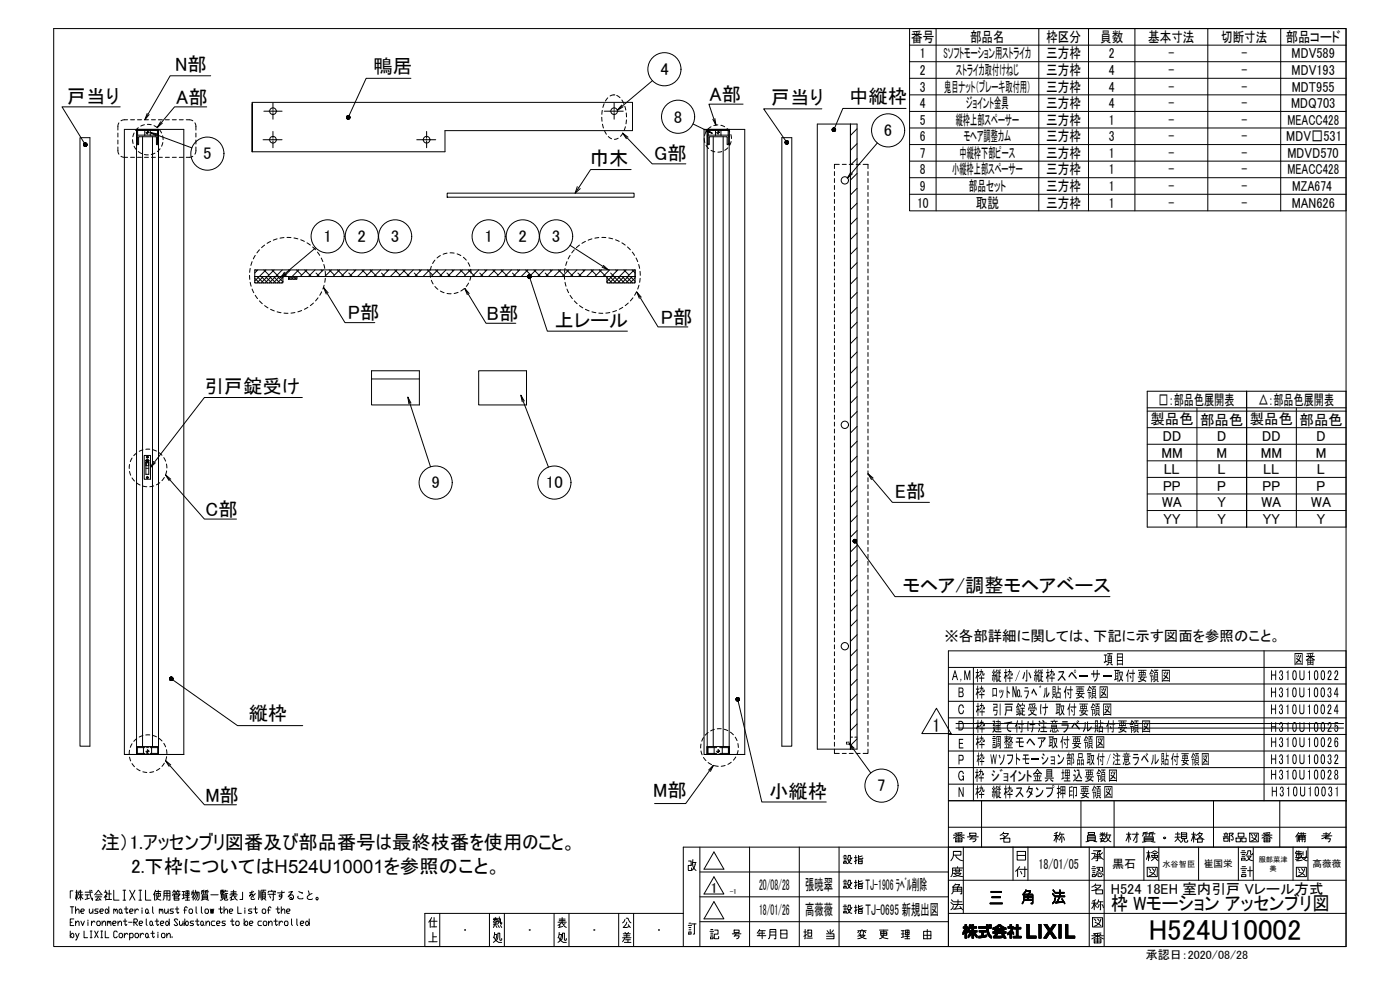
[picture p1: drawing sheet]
<svg xmlns="http://www.w3.org/2000/svg" width="841mm" height="594mm" viewBox="0 0 841 594" stroke-linecap="round" stroke-linejoin="round" font-family="sans-serif">
<!-- layer: TOS_WA -->
<g fill="none" stroke="#000" stroke-width=".6">
<path d="M32 17h777v552h-777zM546 17v110h223M562 17v110M624 17v110M654 17v110M682 17v110M726 17v110M769 17h40v110h-40zM546 27h263M546 37h263M546 47h263M546 57h263"/>
<path d="M546 67h263M546 77h263M546 87h263M546 97h263M546 107h263M546 117h263M689 235h120v82h-120zM749 235v82M689 245h120M689 247h120M689 257h120M719 245v72"/>
<path d="M779 245v72M689 267h120M689 277h120M689 287h120M689 297h120M689 307h120M759 391v90M570 401h239M570 411h239M585 401v80M570 421h239M570 431h239"/>
<path d="M570 441h239M570 451h239M570 461h239M570 471h239M570 497h239M590 481v28M603 500l-2 2M635 500l-1 1M637 500l-1 3M649 481v28M669 481v28M678 500v6"/>
<path d="M683 500v6h-1M689 500h-2l-1 2M693 500h-2l-1 2M707 500v3l-1 2M717 500v6M721 500l-3 2M729 481v28M769 481v28M809 481h-239v-90h239v178h-554v-20h155M809 481h-239v88v-60h239h-399v60M809 481h.1M414 517h1v3h-2l1 3h1v-2"/>
<path d="M416 519a5 5 0 0 0 2 4M416 518h2M416 516l-1 4M418 518l-1 3-2 2M420 509v60M429 512l6 10h-12zM450 509v60M480 509v60M504 509v60M507 515h2M507 518h1h-1zM507 514h1"/>
<path d="M507 517h1M507 516h1M509 516h2l-2 3M510 517v1l2 1M512 515l-1 1v-2h-1l-1 2M513 515h2M514 514v5M515 516l-2 1M516 514v2h2v-1M516 516h2v3h-2zM516 518h2M518 514l-2 1"/>
<path d="M573 503l3-1 3 1M573 502h6M573 514h4v-3h-4v3l-2 3M573 511h4M574 503h4v3h-4zM574 501h1M574 505h4M574 514l1 1 3 2M576 500v3M576 503v3M578 500l-4 1M578 501h-1"/>
<path d="M579 509v40M581 503h7M583 504h3v1l-2 1M583 500h3v2h-3zM584 503l-1 1M603 501h3a5 5 0 0 1-5 3M603 502l1 1M603 503h4v3h-4zM609 509v20M611 511h5v6h-5zM611 514h5M618 509v20"/>
<path d="M633 502h3M634 500v6M636 504l-2-2-1 3M637 501h2M637 503l-1 2M638 501v5M639 503v2M653 502h5v3h-5zM653 503h5M653 504h5M654 500h4v1h-4zM654 505l-2 1"/>
<path d="M654 509v60M656 513h2l-1 2-1 1M657 511h4l-2 1v5h-1M657 505l2 1M657 515h4M658 514h3M658 513h2M660 512a4 4 0 0 0 3 4M661 502l1-1 2 1M661 504h3M661 501h3M661 500l1 1"/>
<path d="M662 512l-1 1M662 503l-1 2 3 1M662 500v3M663 509v60M663 504a2.1 2.1 0 0 1-2 2M664 500l-1 1M665 502a4 4 0 0 0 2 4M665 502h2M665 500l-1 3M667 502l-1 2-2 2M677 501h2M679 504l-1-3-2 4"/>
<path d="M680 501h4M683 501l-2 4M687 501h3M687 509v20M687 503h6v2h-6zM687 504h6M688 505l-2 1M688 501v1M689 512h2M690 511v6M691 501h3M691 515l-1-3-1 4"/>
<path d="M692 512l2-1 2 1M692 505l2 1M692 514h3v1h-3zM692 501v1M693 513h2M694 513v2l-2 2M694 515l1 1M695 516l1 1M696 509v20M706 503h3M706 501h3M707 503l2 2"/>
<path d="M710 500h3v4h-3zM710 503h3M710 501h3M711 504l-1 1-1 1M712 504v2h1v-1M716 501h2M718 504l-1-3-1 4M719 504h3v2h-3zM720 509v20M720 501l3 3M720 501h2l-1 2-3 1M735 503h3"/>
<path d="M735 503h3v2h-3zM735 501h3M736 501v2M736 500v1M737 501v2M740 504h1a1.9 1.9 0 0 0-2-2l2-2h-2v6M743 503h2v3h-2zM744 500h3v3h-3zM744 509v20M745 512h3M746 516h2v1h-2zM746 503h3v3h-3z"/>
<path d="M746 514h2M746 513h2M746 511h2M749 514h3l-2 3h-2M750 515v1l2 1M751 500h5v6h-5zM752 501v1M752 503l3 2M752 513l-1-2h-1l-1 2-1 1M753 509v20M753 501l1 1M755 501a5 5 0 0 1-3 4"/>
<path d="M758 503l3-1 3 1M758 502h6M759 503h4v3h-4zM759 505h4M759 501h1M761 500v3M761 503v3M763 500l-4 1M763 501h-1M777 509v20M778 513h4M778 515h7"/>
<path d="M779 515v-2h3v2h-1M779 512h-1M779 511v1h3M779 502l-1 1M780 516v1M780 500l-1 2v4M780 501h4M780 511v4M781 506v-4h3v4M781 504h3M781 503h3M781 515l-3 1"/>
<path d="M782 500v1M782 515h.1M782 502v4M782 515l3 2M782 517h-3M783 512v2M783 500v1M784 516h-1M784 502h-4v3M785 511v4h-1M786 509v20M794 502h6"/>
<path d="M795 501h3M796 503v1h3v1l-1 1M797 500v2M798 503h-2M799 500l-2 2-3 2M44 535h-2v5M45 536h2M46 535v6M46 539v-3l-1 4M47 540l1-2 2 2M47 538h3M47 536h2"/>
<path d="M48 535l-1 2M48 535v6M51 538h3M51 536h5M52 538v2M54 540h-3M54 535l1 4 1 2v-1M55 535h.1M57 538l2-3 2 3M57 539h4M58 538h2M59 539l-2 2 3-1"/>
<path d="M60 540l1 1M63 536h1l-1 3M64 535v1M64 539v-1v3M64 537h3M66 535v5h-2h3M68 535v6h4M74 535h1M75 535v6M78 535l3 6M81 535l-3 6M83 535h2"/>
<path d="M84 535v6M87 535v6h4M93 536l-1 2M93 535v1v5M93 536h4M94 537h2v1h-2zM94 539l1 1 2 1M95 535a6 6 0 0 1-2 6M99 538h3M99 537h3M100 535v6M104 538v-1h4v1"/>
<path d="M104 535h2M105 538h2v1h-2zM105 540h3v1h-3zM105 535l-1 1M105 539v1M105 535v1M106 536v1M107 535h1M107 535l-1 1M107 535l1 1M109 538h2M109 536h2"/>
<path d="M110 536v4M111 539l-2 1M112 539h2M112 535h2v3h-2zM112 537h2M113 535v6M115 536h2M115 536v2M116 535v6M117 538l-2 1M117 536h3v4l-1 1M118 535l-1 3"/>
<path d="M118 536l-1 4M119 536l-1 5M121 536h2M122 538h3v2h-3zM122 539h3M122 538h3M122 536v1M123 535h-2v2M123 536h2M124 536v1M125 535h-2v2M127 537h4"/>
<path d="M133 536h1h-1M133 538h3v1h-3zM133 539h3M133 538h3M134 535v1M134 536v1M134 539v1l-2 1M135 535h-2v2h2M135 539v2h1l1-1M135 535v1M135 537h2M135 535h2"/>
<path d="M138 539h1v1M138 538h5M139 536h3M139 537h3M140 538l3 3M140 535v3l-1 1M142 538l-1 1M146 536v4h-2M151 535l-1 3 2-1v2M152 536h-2M153 537l-2 2v1h2M156 535l-1 5"/>
<path d="M156 535v4M157 535v5M157 535h3M158 536h1v4h-1zM158 538h1M158 537h1M158 540l-1 1M158 535v1M159 540l1 1M161 536v-1h4v1M161 537h4M162 538l1 1"/>
<path d="M163 535h.1M164 536v5M169 535v3h-1h1v1l-1 1M171 536h-4M173 536h3l-3 3 2-1h1v2h-2l1-1v1M179 538v1l1 1h2M179 536h3l-1 1M185 535l1 3M187 537a3 3 0 0 0-2 3h1h2M420 539h150M420 524h150M429 527l6 10h-12z"/>
<path d="M507 530h2M507 532h1v1h-1zM507 529h1M507 532h1M507 531h1M509 531h2l-2 3M510 532v1l2 1M512 530l-1 1v-2h-1l-1 2M513 530h2M514 529v5M515 531l-2 1M516 529v2h2v-1"/>
<path d="M516 531h2v3h-2zM516 533h2M518 529l-2 1M570 529h239M572 537l1-1v-3h5v4h-1M573 535h5M573 534h5M573 525h4l-1 1-3 1M573 523h5M573 525l2 1 3 1M574 531h2l-1 2v2M574 531l-2 2"/>
<path d="M574 522v2h2v-2M575 521h.1M578 521h-6v4l-1 2M595 536h7M595 535h7M596 539h5M611 522l-1 1M612 522h5M613 521l-2 1v5M613 523l1 2M615 537h5v6h-1h1v-5h-5v3l-1 2 1-2zM615 537h5v5h-1h1v-5h-5v4l-1 1 1-1z"/>
<path d="M615 537h5v6h-1h1v-6h-5v4l-1 2 1-2zM615 539h5M616 521v6h-1M616 535h3l-1 2 1-2h-3h3l-1 2 1-2h-3h3l-1 3 1-2h-3M616 535l-1 2zM616 535l-1 3zM616 535h3l-1 2v4M616 534l-1 3M632 537l2 2M632 537l2 1M633 535l1 1M633 535l1 2"/>
<path d="M633 534l1 2M634 540v1l-2 2 2-2zM634 540v1l-2 2M634 539v2l-2 1 2-1zM634 539v2l-2 2 2-2zM634 539h6M634 538h6M634 536h5M634 537h5M637 535v4l-2 3 2-4zM637 535v4l-2 3 2-3zM637 534v4l-2 4"/>
<path d="M637 535v3l-2 4 2-4zM638 540l2 3M638 540l2 2M656 535h.1M656 522h2M656 525h2v2h-2zM656 524h2M656 523h2M656 521h2M658 532h3a6 6 0 0 1-5 3M658 533l1 1M658 531l-2 2"/>
<path d="M658 535h4v2h-4zM659 521h3v2l-1 1M659 525l-1 1M659 522l2 1M660 524v2l2 1v-1M660 524l1 1M660 521a2.2 2.2 0 0 1-1 3M662 525l1 1M689 521h6v6h-6zM690 522l1 1M691 524l3 2M692 522l1 1"/>
<path d="M694 522a5 5 0 0 1-4 4M745 522h4M746 525h2v2h-2zM746 524h2M746 523h2M746 521h2M749 523h3M751 521v6M779 521h6v6h-6zM780 522l1 1M780 524l4 2M782 522l1 1"/>
<path d="M784 522a5 5 0 0 1-4 4M42 545h2M42 554h1M42 559v4M43 545v4M44 552h-2v4h2M45 547l2-1 1 3M45 555l2-2 1 3M45 545v4M45 553v3M49 547h1h1l-1-1h-1v1v2h1M49 553l1 3 1-3"/>
<path d="M50 559v4h3M53 553h.1M53 554v2M54 546v3l2-2M54 559h1M55 559v4M55 553v3M56 546v3M57 559l2 4M57 554l-1-1-1 2M59 553h1v1v2h-1l-1-1zM59 546h-2v1l2 1-1 1h-1"/>
<path d="M59 559l-2 4M60 547h2v-1h-1l-1 1 1 2h1M61 559h1M61 559v4M61 555l2-2v3M61 553v3M63 559v4h2M64 546l1 1-1 2-1-1zM65 554v-1l1 2M65 553v3M65 545v4M66 554v-1l1 1v2"/>
<path d="M68 555h1l1-1-1-1h-1v1v1v1h1M68 547l1-1v1M68 546v3M69 547l1-1v1v2M70 560v-1h-1l-1 1v3h1h1M71 555l1-2 1 3M71 553v3M72 546l1 1v2l-1-1zM73 548l1 1M74 541h1M74 553h2M75 546h2"/>
<path d="M75 552v3l1 1v-1M76 545v3v1l1-1M77 554h2M78 547h1h1l-1-1h-1v1v1v1h1M80 554h2l1-1-1-1h-2v4M81 554l2 2M81 546v3M83 547l-1-1-1 1M83 541h2M84 555h1l1-1-1-1h-1v1v2h1M85 545v1M85 547v2"/>
<path d="M88 552v3v1M88 546l1 1-1 2-1-1zM89 548l1 1M91 553l1 1-1 2-1-1zM92 555v1M92 545v3v1M92 559v4h1M93 553h2M94 552v3l1 1v-1M95 560v1M96 547v-1l1 1M96 546v3"/>
<path d="M96 555h2v-1v-1h-1l-1 1 1 2h1M97 547v-1l1 1v2M98 541l1-1v-5h3v6h-1M99 546v3l2-2M100 553l2 2-1 1-1-1zM101 546v3M102 552v4M104 546h-1l-1 1 2 1v1h-2M105 546h2M106 545v3l1 1v-1M107 553l-1-1h-1v1l2 2-1 1h-1v-1M108 553v3l2-1"/>
<path d="M110 553v3M110 547h2M111 552v4M111 541h3M112 553l1 1v2l-2-1zM112 545h-1v4M114 546h1l1 1-1 2h-1v-1zM116 553h-1l-1 1 2 1v1h-2M117 553h2M118 545v3v1M118 552v3l1 1v-1M121 545v3l1 1"/>
<path d="M121 553l1 1v2l-1-1zM122 540l-1 1M122 555l1 1M124 546h1v1v2h-1l-1-1zM124 555l1-2 1 3M124 553v3M124 540l1 1M126 546l1 3v-3l1 3v-3M129 553h-2v1v2h2M130 555h2v-1v-1h-1l-1 1 1 2h1M131 546h3M132 545v3l1 1 1-1"/>
<path d="M135 547l1-1 1 3M135 545v4M135 553h-1l-1 1 1 1h1v1h-2M138 547h1h1l-1-1h-1v1v1v1h1M138 553h3M139 552v3l1 1 1-1M141 540l-3 1M142 553h1l1 1-1 2h-1v-1zM143 545v4h2M147 552v4M147 545v1M147 547v2"/>
<path d="M148 553l1 1-1 2-1-1zM150 555h1l1-1-1-1h-1v1v2h1M151 546h-1l-1 1 2 1v1h-2M152 546h3M153 545v3l1 1 1-1M157 553h-2v1v2h2M158 546h1l1 1-1 2h-1v-1zM159 553h1v1v2h-1l-1-1zM161 547h1M161 555l2-2v3M161 553v3M163 545h-1h-1v4"/>
<path d="M165 553h2M166 552v3v1l1-1M166 546h2M167 545v3v1l1-1M168 553v3M169 547l2-1v3M169 545v4M170 554l-1-1-1 2M171 553h1l1 1-1 2h-1v-1zM172 547h2v-1h-1l-1 1 1 2h1M175 552v3l1 1M178 552v3l1 1"/>
<path d="M180 555h2l1-1-1-1h-1l-1 1 1 2h1M184 553l2 2-1 1-1-1zM186 552v4M258 553v1M259 553h4M259 557h3M259 551l-1 2v4M261 551v6M264 549v20M279 559h.1M294 549v20M296 554h3"/>
<path d="M297 552h2M297 556l-1 1M297 552l-1 2M297 554v1M298 551v1h-2h3M298 556l1 1M298 552v1h1M299 555l-3 1M299 552h2v3v-1M299 553l1 1M299 556l1 1M300 551v2l-1 2"/>
<path d="M301 556v1M303 549v20M318 559h.1M333 549v20M335 556l1-1v2M335 554h5M336 552h3M336 553h3M338 554l1 2 1 1M338 551v3l-2 1M338 556l-2 1M339 555h-1"/>
<path d="M342 549v20M357 559h.1M372 549v20M375 552l-1 2M376 552h1l2 2M377 554l-3 3 4-1M377 555l2 2M381 549v20M396 559h.1M413 556h2M414 560h1v1h-1zM414 558h1"/>
<path d="M414 557h1M414 555h1M415 555h3M417 555v6h-1M420 554h150M427 559h2M427 558h1M429 542l6 10h-12zM429 559h2v2h-2v3h3v-1M441 559h3v1h-3zM456 559l-1 2M456 558v1h4"/>
<path d="M458 559v5M463 560h3M469 559h4v5h-4zM483 560h1M484 558l-1 6M485 559h3v3h-3zM497 559l1 1M499 558v3M501 559l-1 1M507 545h2M507 547h1v1h-1zM507 546h1"/>
<path d="M507 544h1M509 546h2l-2 3M510 547v1l2 1M512 545l-1 1v-2h-1l-1 2M513 545h2M514 544v5M515 546l-2 1M515 559h5M516 544v2h2v-1M516 546h2v3h-2zM516 547h2M516 559l-1 1"/>
<path d="M517 559l-1 2M518 558v1M518 544l-2 1M519 559l-1 2M519 559l1 1M528 559h5M529 560h4v2h-4zM531 559v3l-2 2h-1M541 559h2M542 559v4M544 559h2v2h-2zM545 559v5"/>
<path d="M555 559h4v5h-4zM557 558v6M570 549h239M571 542l2 1M572 541l1 1M573 544l-2 2M573 543h5M573 542h5M575 541v2l-1 3M577 544l1 2M577 546h-4M579 560v1"/>
<path d="M579 557v1M579 559v2M579 559v1M579 558v2M580 557v3M580 555h1v2v1v1v1v4h-1v-4l-2 1 2-3h-1v-1h1zM580 555v9M581 555v9M581 557v1M581 558v2M581 559v1M582 557v2"/>
<path d="M582 559v1M582 557v1M582 556h1v1h1v-2h1v2h2v1h-2v1h2v1h-1l1 2v1l-2-3v4h-1v-4l-2 3v-1l1-2h-1v-1h2v-1h-1l-1 1zM582 556v2M583 556v2M583 559v1M583 559v3M583 556h.1M583 557v1M583 559v2M584 557v1M584 559v2"/>
<path d="M584 555v9M585 555v9M585 557v1M585 559v2M586 557v1M586 559v3M586 559v1M587 557v1M587 559v1M588 557h5v-2h1v2h2v1h-2l2 6-3-3v-3h-5zM588 557v1M588 559h4v1h-1v2h2v1h-5v-1h2v-2h-2z"/>
<path d="M588 559v1M589 557v1M589 559v1M590 557v1M590 559v1M590 559v4M591 557v1M591 559v4M591 559v1M592 557v1M592 559v1M593 555v4"/>
<path d="M593 555v5M593 555v6M594 555v7M594 557v1M594 558v4M594 556h2h-2zM594 556h.1M595 556h.1M595 557v1M595 543h7M595 542h7M596 557l4-1h1l3 1v1l-6 1v-1h-2z"/>
<path d="M596 560h8v1h-5v1h3v-1h1l1 3h-1v-1h-6v-1l1-1h-2zM596 557v1M596 560v1M597 557v1M597 560v1M598 557v1M598 560v1M598 557v2M598 558l2-2 3 2zM598 560v3M599 557v2M599 560v3"/>
<path d="M599 556v2M599 558v1M599 560v2M599 556v1M599 560v1M600 556v1M600 558v1M600 560v1M600 556h.1M601 556v1M601 558v1M601 560v1"/>
<path d="M602 556v1M602 558v1M602 560v1M602 556v2M602 557v2M603 557v2M603 560v1M603 557v1M604 557v1M604 560v1M606 557v1M606 560v1"/>
<path d="M607 557v1M607 559v2M607 555h1v2h1l-1 2 1 1v1l-1-1v4h-1v-3l-2 1v-2l3-2h-2v-1h1zM607 555v3M607 559v5M607 558v6M608 555v9M608 557v3M608 557v4M608 557v2M608 559v2M608 560v1"/>
<path d="M609 560v1M609 557v1M610 557v1M611 555h1v2h1v1h-1v4h2v1h-5v-1h2v-4h-2v-1h2zM611 555v8M612 557v1M613 557v1M614 543l1-2v-3h5v5h-1M615 541h5M615 540h5M617 555h1v7h4v2h-5zM617 555v9"/>
<path d="M618 555v9M624 555h1v9h-1zM624 555v9M625 555v9M627 555h2l2 3 2-3h1l-2 4 3 5h-2l-2-4-2 4h-2l3-5zM627 555v1M628 555v1M628 555v2M629 555v2M629 555v3M629 556v2M629 556v3"/>
<path d="M630 556v3M630 560v2M630 557v2M630 557v5M630 557v4M630 558v3M631 558v3M631 558v2M631 557v5M632 557v5M632 557v2M632 560v2"/>
<path d="M632 556v3M632 556v2M633 556v2M633 555v3M633 555v2M634 555v1M634 542l5-1-5 1h5h-5h5h-5h1h4M636 555h2v9h-2zM636 555v9M637 555v9M640 555h2v7h4v2h-6zM640 555v9"/>
<path d="M641 555v9M656 542h3M656 551h6v6h-6zM657 552l1 1M657 541v5M658 554l3 2M658 541h-2M659 545l-2-3-1 4M659 552l1 1M660 542h3M660 541l-1 2M660 543l-1 2"/>
<path d="M661 542v4M661 552a5 5 0 0 1-4 4M662 543l1 2M43 561h1v2l-2-1zM45 561l1 2M48 561l-2 4h-1M54 563h1M61 563h1M72 561h1h1l-1 2h-1zM75 561v2M77 561h-1l-1 1M78 561h1h1l-1 2h-1"/>
<path d="M78 561v4M82 561h1v2h-1h-1zM84 561v2M86 561h-1l-1 1M88 561h1l-1 2h-1zM89 563h1M91 561h2M95 561v2M98 561h1v2h-1h-1zM100 562l2-1v2M100 561v2M103 563h.1"/>
<path d="M258 566h5M260 563h2M260 560v6M297 563l1 2 2 1h1M297 561h2l-2 4-1 1M297 560l-1 3M301 564v1h-1v-4h-1v3l-1 1M336 563l1 2 1 1h2M336 561h1l-1 4-1 1M336 560l-1 3M340 564v1h-1v-4h-1v3l-1 1M374 563h5"/>
<path d="M374 561h5M375 562h3M375 566h4M375 563l-1 3M375 560l1 1M376 564h3M377 561v2M377 564v2M378 560l-1 1M427 563h1v1h-1zM427 561h1M427 562h1"/>
<path d="M440 561h5M441 563l3-1-1 2M442 561l-1 1M455 562h5M459 561h-3v1M462 564l1-2v-4h3v6h-1M463 562h3M469 561h4M484 561l-1 1M485 564h3M485 560h3M497 561h4v3h-4"/>
<path d="M497 562h4M517 562l3 2M517 562h3l-5 2M517 561l-2 1M529 561h4M529 562l2 1 2 1M541 561h2M543 563h-2M544 564h3M544 563h2M544 560h2M555 562h4"/>
<path d="M582 562v1M582 561v2M583 561v1M583 560v2M586 560v2M586 561v1M586 561v2M587 562v1M588 562v1M589 562v1M590 562v1M591 562v1"/>
<path d="M592 562v1M593 562v1M594 560v2M594 561v2M595 561v2M595 562v1M595 562v2M597 562v1M598 562v1M598 561v2M599 562v1M600 562v1"/>
<path d="M601 562v1M602 562v1M602 561h.1M602 561v1M602 561v2M603 561v2M603 561v3M603 562v2M604 562v2M604 563v1M605 560v2M609 562v1"/>
<path d="M610 562v1M612 562v1M613 562v1M618 562v2M619 562v2M620 562v2M621 562v2M622 562v2M627 563v1M628 563v1M628 562v2M629 561v3"/>
<path d="M629 561v2M629 560v3M629 560v2M632 560v3M633 561v2M633 561v3M633 562v2M634 562v2M634 563v1M642 562v2M643 562v2M644 562v2"/>
<path d="M645 562v2M646 562v2M656 564l3-2 4 2M656 562h7M657 564h4v2h-4zM657 561l1 1M657 565h4M659 561v3M659 564v2M661 560l-4 1M661 561l-1 1"/>
<circle cx="700" cy="503" r=".6"/>
<circle cx="190" cy="540" r=".7"/>
</g>
<!-- layer: TOS_M1 -->
<g fill="#000">
<path d="M798 413h1l1 1-1 2 1 2-1 1-2-1 1-1 1 1v-1v-1h-1l1-2h-1v1zM798 403h1l1 1-2 4h2v1h-3l2-5v-1l-1 2zM802 403h1l1 1-2 4h2v1h-2l1-5v-1l-1 2zM798 423h1l1 2-2 3h2v1h-3l2-4v-1l-1 1zM798 434h1l1 1-2 4h2v1h-3l2-4v-2l-1 2zM802 434h2h-2v2h1l1 1v2l-1 1-1-1v-1l1 1v-2v-1l-1 1zM798 453h1l1 1-1 2 1 2-1 1-1-1-1-1h1l1 1v-1v-1v-2l-1 1zM798 443h1l1 1-2 4h2v1h-2l1-4v-1l-1 1zM802 453h1l1 2-2 3h2v1h-2l1-4v-1l-1 1zM798 463h1l1 1-2 4h2h-3l2-4v-1l-1 1zM798 473h2v1v1v2l-1 1-1-1 1 1 1-1v-1h-1l1-3h-1l-1 1zM802 473l2-1v6h-1v-4z"/>
<path d="M654 412l2 2-1-1-2 2zM655 419l2-1v1l-1 1zM656 412h2v1h-1v1h1v4h-2v-4h1v-1h-1zM658 418l1 1-1 1-1-1zM654 414h1v1h-1zM656 414v1h2v-1zM656 416h2zM656 417v1h2v-1zM653 416h3l-1 3v-1v-2v4h-1v-4z"/>
<path d="M663 414v-1v1v1zM661 413v5h4v-5zM661 412h4v7h-4v1zM662 415l1 1 1-3 1 1-2 2 2 1-1 1-1-1-1 1h-1l2-1-2-1zM662 414v1z"/>
<path d="M684 402h5v1h-2v1h1v2h-2h3v1h-1l-1 1 2 1-1 1-1-1-3 1v-1l2-1h-1v-1h-2v-1h2h1h-2v-2h1v-1h-1zM686 407l-1 1h2v-1zM686 403v1h1v-1zM685 404v1v-1zM686 404v1h1v-1zM687 404v1h1v-1z"/>
<path d="M692 402l1 2-1-1-1 2h-1zM693 409l1-1v1l-1 1zM693 402h3v1h-1v1h1v4h-3v-4h1v-1h-1zM695 408l1 1v1l-1-1zM691 404h2v1h-2zM694 404v1h1v-1zM694 406h1zM694 407v1h1v-1zM691 406h2v3l-1-1 1-2h-1v4h-1v-4z"/>
<path d="M700 404v-1l1 1-1 1zM698 403v6h4v-6zM698 402h5v8l-5-1v1zM699 405l1 1 1-3 1 1-1 2 1 1v1l-2-1-1 1 1-1-1-1zM699 404h1l-1 1z"/>
<path d="M803 413h1v4v2h-1v-2h-2zM803 414l-1 3h1z"/>
<path d="M656 422l2 2v1l-1-2-1 3-1-1zM658 429h1l-1 1zM658 423h3h-1l-1 1h1v5h-2v-5h1v-1h-1zM660 429h1v1l-2-1zM656 425h1h-1zM659 425h1zM659 426v1h1v-1zM659 427v1h1v-1zM656 426h2v3l-1-1v-1v3h-1v-3z"/>
<path d="M665 424v1zM663 423v6h4v-6zM663 423h5v7l-5-1v1zM664 426h1l1-2h1l-1 3 1 1h-1l-1-1-1 2-1-1 2-1-1-1zM664 424v1z"/>
<path d="M680 432l1 2v1l-1-2-1 3v-1zM681 440l1-1-1 1zM681 433h3h-1v1h1v5h-2v-5v-1h-1zM683 439l1 1-1-1zM679 435h2h-2zM682 435v1h1v-1zM682 436v1h1v-1zM682 437v1h1v-1zM679 436h2v3l-1-1 1-1h-1v3v-3z"/>
<path d="M688 434h1v1zM687 433v6h3v-6zM686 433h5v7h-4h-1zM687 436l2 1v-3h1l-1 3 1 1v1l-1-2-2 2v-1l1-1-1-1zM687 434l1 1v1z"/>
<path d="M803 423h1v4v2h-1v-2h-2zM803 424l-1 3h1z"/>
<path d="M652 442l2 2-2-1-1 2zM653 449l2-1v1l-1 1zM654 442h2v1h-1v1h1v4h-2v-4h1v-1h-1zM656 448l1 1-1 1-1-1zM652 444h1v1h-1zM654 444v1h2v-1zM654 446h2zM654 447v1h2v-1zM651 446h3l-1 3v-1v-2h-1v4v-4h-1z"/>
<path d="M660 444l1-1v1v1zM659 443v5h4v-5zM659 442h4v7h-4v1zM660 445l1 1 1-3 1 1-2 2 2 1-1 1-1-1-1 1h-1l2-1-2-1zM660 444v1z"/>
<path d="M705 452v1v7h-1v-5v1zM707 452v2h1v1h-1v4l-1 1v-1h1v-4h-2v-1h2zM706 456v1v1l-1-2z"/>
<path d="M710 452h4v1h-1v1h1v2h-2v1h2l-1 1 1 1v1l-2-1-2 1v-1h2l-2-1 1-1h-1h1l1-1h-2v-2h1v-1h-1zM712 457l-1 1h1l1-1zM712 453v1v-1zM711 454v1v-1zM712 454v1v-1zM713 454v1v-1z"/>
<path d="M717 452l1 2-1-1-1 2zM718 459l1-1v1l-1 1zM718 452h2l-1 2h1v4h-2v-4h1v-1h-1zM719 458l1 1v1l-1-1zM716 455h1h-1zM718 454v1h2v-1zM718 456h2zM718 457v1h2v-1zM716 456h2v3l-1-1v-2v4z"/>
<path d="M724 454v-1v1v1zM722 453v6h4v-6zM722 452h4v8l-4-1v1zM723 455l1 1 1-3v1l-1 3 1 1-1-1-1 1 1-1-1-1zM723 454v1z"/>
<path d="M802 443h1l1 1h-1h-1v2l1-1 1 1v2l-1 1-1-1v-1zM802 446v1l1 1v-2z"/>
<path d="M657 472l2 2h-1l-1-1-1 2zM658 479l1-1 1 1-2 1zM659 472h2v1h-1v1h1v4h-2v-4h1v-1h-1zM660 478l2 1-1 1-1-1zM657 474h1v1h-1zM659 474v1h2v-1zM659 475v1h2v-1zM659 477v1h2v-1zM656 476h2v2v-2h-1v4v-4h-1z"/>
<path d="M665 473h1v1v1zM664 473v5h4v-5zM663 472h5v7h-5zM665 475l1 1 1-3v1l-1 2 1 1v1l-1-1-2 1 1-1-1-1zM664 474h1v1z"/>
<path d="M668 464l1-1v1v1zM667 463v5h4v-5zM666 462h5v7h-4l-1 1zM667 465l2 1 1-3v1l-1 2 1 1v1l-1-1-2 1 1-1-1-1zM667 464h1v1z"/>
<path d="M802 463l1-1 1 2-1 1 1 2-1 1h-1v-1v-2v-1zM802 464a1 1 0 0 0 2 0 1 1 0 0 0-2 0zM802 466a1 1 0 0 0 2 0 1 1 0 0 0-2 0z"/>
</g>
<!-- layer: TOS_S1 -->
<g fill="none" stroke="#000" stroke-width=".6">
<path d="M75 78h35v375h-35zM82 78v375M83 78h4v3h-4zM90 78h5v3h-5zM95 78v375M151 62v29v-30h229v17h-113v13h-116M162 67h4M367 67h4M423 78h24v375h-24zM425 78v375h13v-5h-13M425 78h5v3h-5zM433 78h4v3h-4z"/>
<path d="M438 78v375M491 75h24v375h-24zM48 83h6v365h-6zM86 82v366M92 82v366M94 87h1M94 87v-5h-10l-1 5h-1M162 84h4M254 84h5M425 87h1v-5h11v5h1M428 82v366M434 82v366"/>
<path d="M470 83h6v365h-6zM269 116h112v2h-112zM153 166h17v4h-17zM153 166h229M153 166v-4h229v4M173 166h5v2h-5zM365 166h17v4h-17zM223 223h29v20h-29zM223 228h29M288 223h28v20h-28zM87 274h3v14h-3zM87 276v1"/>
<path d="M88 277h.1M88 278h1M88 280h1M88 278v7h1v-7M88 278v2M88 276h1M88 276h.1M88 277h1M89 277h.1M89 277h-1M89 276h.1M89 278v2"/>
<path d="M89 277h1M89 276v1M88 281h1M82 448h13M82 449h4v4h-4zM91 449h4v4h-4zM423 453h24M425 449h4v4h-4zM434 449h4v4h-4zM511 450v-375v375"/>
<circle cx="164" cy="67" r="2"/>
<circle cx="369" cy="67" r="2"/>
<circle cx="164" cy="84" r="2"/>
<circle cx="256" cy="84" r="2"/>
<circle cx="89" cy="277" r=".5"/>
<circle cx="89" cy="275" r=".6"/>
<circle cx="89" cy="275" r=".4"/>
<circle cx="89" cy="287" r=".6"/>
<circle cx="89" cy="287" r=".4"/>
</g>
<!-- layer: TOS_K3 -->
<g fill="none" stroke="#000" stroke-width=".6">
<path d="M159 67h3M164 62v4M164 66v1M164 68v4M164 79v4M166 67h3M256 79v4M363 67h4M369 62v4M369 66v1M369 68v4M371 67h3"/>
<path d="M158 84h4M164 84h.1M164 85v4M166 84h3M250 84h4M256 84h.1M256 85v4M259 84h3"/>
</g>
<!-- layer: TOS_K2 -->
<g fill="none" stroke="#000" stroke-width=".6">
<path d="M365 59l-1 2M369 57l-3 1M369 57h.1M370 57l2 2M71 80v2M71 74v4M77 72l-4 1M78 72h3M81 80l-1 2M82 78h1M83 72h2M83 77l-2 1"/>
<path d="M87 75l-2 1M87 72h2M87 78h3M88 80h.1M88 80h1M88 79l1 1M89 75h2M89 79h.1M89 80h.1M91 72h2M93 75l2 2M95 78h.1"/>
<path d="M95 72h3M96 78l1 2M99 72h3M104 72h2M108 72h2M112 72l4 1M117 74l1 4M118 80v2M361 70l1 3M362 66v3M362 75l1 2M363 62l-1 3"/>
<path d="M363 79l1 2M374 60l1 2M374 80l-1 2M375 64l1 2M376 76l-1 2M376 68v2M376 72v2M424 79l-1 2M425 78h.1M427 76l-2 2M430 78h3M431 80h.1"/>
<path d="M431 75h-2M431 79l1 1M431 79h1M431 79h.1M432 80h.1M433 75l2 1M437 77l1 2M437 78h1M71 88v5M71 84v3M73 94l4 1M78 95h3"/>
<path d="M80 84v2M81 88l1 2M82 82h1v4h-1M82 81h1M83 95h2M83 91l2 1M87 93h2M87 95h2M87 81h3M91 95h2M93 92l-2 1M95 81h.1"/>
<path d="M95 95h3M95 82v4M96 89l-1 2M98 82v2M98 86l-1 2M99 95h3M104 95h2M108 95h2M116 94l-4 1M118 88l-1 5M118 84v3M365 82l2 1"/>
<path d="M371 83l-2 1M423 83v3M424 87l2 2M425 82v4M425 81h.1M427 90l2 1M430 81h3M434 91h-3M437 89l-2 1M437 81h1M438 82h-1v4h1M439 81v2"/>
<path d="M439 85l-1 2M504 99h-3v2M506 99h2M510 99h3M514 99h3M519 99h2v2M501 103v2M501 107v3M501 111v3M501 116v2M501 120v2M521 103v2"/>
<path d="M521 107v3M521 111v3M521 116v2M521 120v2M501 124v2M501 128v3M501 132v3M501 137v2M521 124v2M521 128v3M521 132v3M521 137v2"/>
<path d="M151 157v2M153 153l-1 3M156 150l-2 2M159 147l-2 2M163 145l-3 1M166 143l-2 1M171 143h-3M172 143h3M177 143h2M181 144l2 1M184 146l2 1M188 148l2 2"/>
<path d="M191 151l1 2M193 155l1 2M195 159v2M259 160v2M261 156l-1 2M265 154l-2 1M269 152l-3 1M270 152h3M275 153l2 1M278 155l2 1M281 158l1 2M341 157l-1 2"/>
<path d="M342 153l-1 3M345 150l-2 2M348 147l-2 2M352 145l-2 1M356 143l-3 1M360 143h-3M362 143h2M366 143h2M370 144l2 1M374 146l2 1M377 148l2 2M380 151l1 2"/>
<path d="M382 155l1 2M384 159v2M501 141v2M501 145v2M501 149v2M501 153v3M501 157v3M521 141v2M521 145v2M521 149v2M521 153v3M521 157v3"/>
<path d="M150 165v3M150 161v3M150 170l1 2M151 174l1 2M153 177l2 2M191 179l-1 2M193 175l-1 2M195 171l-1 3M195 163v2M195 167v3M258 164l1 3M259 168l1 3"/>
<path d="M261 172l2 2M265 175l2 1M269 176h2M275 176h-2M279 173l-2 2M281 170l-1 2M283 162v2M283 166l-1 2M339 165v3M339 161v3M339 170l1 2M341 174l1 2"/>
<path d="M342 177l2 2M380 179l-1 2M382 175l-1 2M384 171l-1 3M384 163l1 2M385 167l-1 3M501 162v2M501 166v2M501 170v2M501 174v3M501 178v3M521 162v2"/>
<path d="M521 166v2M521 170v2M521 174v3M521 178v3M156 181l2 1M159 184l2 1M163 186l2 1M166 187l3 1M171 188h2M177 188h-2M181 187h-2M185 185l-2 1"/>
<path d="M188 182l-2 2M345 181l2 1M348 184l2 1M352 186l2 1M356 187l2 1M360 188h2M366 188h-2M370 187h-2M374 185l-2 1M377 182l-1 2M501 182v3M501 187v2"/>
<path d="M501 191v2M501 195v2M501 199v3M521 182v3M521 187v2M521 191v2M521 195v2M521 199v3M501 203v3M501 208v2M501 212v2M501 216v2"/>
<path d="M521 203v3M521 208v2M521 212v2M521 216v2M501 220v3M501 224v3M501 228v3M501 233v2M501 237v2M521 220v3M521 224v3M521 228v3"/>
<path d="M521 233v2M521 237v2M501 241v2M501 245v3M501 249v3M501 254v2M501 258v2M521 241v2M521 245v3M521 249v3M521 254v2M521 258v2"/>
<path d="M78 279v2M79 275l-1 2M82 272l-2 2M86 270l-2 1M90 270h-2M92 270l2 1M96 272l1 1M98 275l1 2M100 279v2M501 262v2M501 266v2M501 270v3"/>
<path d="M501 274v3M501 279v2M521 262v2M521 266v2M521 270v3M521 274v3M521 279v2M78 283v2M79 287l2 2M82 290l2 1M86 292h2M92 292h-2"/>
<path d="M96 290l-2 1M99 287l-2 2M100 283l-1 2M501 283v2M501 287v2M501 291v3M501 295v3M501 300v2M521 283v2M521 287v2M521 291v3M521 295v3"/>
<path d="M521 300v2M501 304v2M501 308v2M501 312v2M501 316v3M521 304v2M521 308v2M521 312v2M521 316v3M501 320v3M501 325v2M501 329v2"/>
<path d="M501 333v2M501 337v3M521 320v3M521 325v2M521 329v2M521 333v2M521 337v3M501 341v3M501 346v2M501 350v2M501 354v2M501 358v2"/>
<path d="M521 341v3M521 346v2M521 350v2M521 354v2M521 358v2M501 362v3M501 366v3M501 371v2M501 375v2M501 379v2M521 362v3M521 366v3"/>
<path d="M521 371v2M521 375v2M521 379v2M501 383v3M501 387v3M501 392v2M501 396v2M501 400v2M521 383v3M521 387v3M521 392v2M521 396v2"/>
<path d="M521 400v2M501 404v2M501 408v3M501 412v3M501 417v2M521 404v2M521 408v3M521 412v3M521 417v2M425 440l-1 2M429 438l-2 1M433 438h-2"/>
<path d="M435 438l2 1M439 440l2 1M501 421v2M501 425v2M501 429v3M501 433v3M501 437v3M521 421v2M521 425v2M521 429v3M521 433v3M521 437v3"/>
<path d="M78 451v2M78 455v2M79 447l-1 2M79 459l2 2M82 453h.1M82 449h.1M82 444l-2 1M86 442l-2 1M86 453h1M86 449h1M88 451l1 1M88 453h1"/>
<path d="M88 449h1M88 451h1M89 452h.1M89 450h.1M89 451h.1M90 441h-2M90 453h1M90 449h1M92 442l2 1M95 453h.1M95 449h.1M96 444l1 1"/>
<path d="M98 447l1 2M99 458l-2 2M100 450v3M100 454l-1 3M421 447v2M421 451l1 2M423 443l-1 2M423 455l1 2M425 453h.1M425 449h.1M425 458l2 1M429 453h2"/>
<path d="M429 449h2M429 460h2M431 451l1 1M431 451h1M431 452h.1M431 450h.1M432 451h.1M432 453h2M432 449h2M436 460h-3M438 453h.1M438 449h.1"/>
<path d="M439 458l-2 1M442 443l1 2M442 455l-1 2M443 447l1 2M443 451v2M501 450v3h3M501 442v2M501 446v2M506 453h2M508 447h1M509 446h-1M509 446h1"/>
<path d="M509 447h1M510 453h3M510 446h1M510 447h1M511 443h1M514 443h1M514 453h3M521 450v3h-2M521 442v2M521 446v2M82 462l2 1M86 464h2"/>
<path d="M92 464h-2M96 462l-2 1"/>
<circle cx="89" cy="80" r=".2"/>
<circle cx="431" cy="80" r=".2"/>
<circle cx="89" cy="451" r=".2"/>
<circle cx="431" cy="451" r=".2"/>
</g>
<!-- layer: TOS_K5 -->
<g fill="none" stroke="#000" stroke-width=".6">
<path d="M515 77l-4 4M515 86l-4 4M515 95l-4 4M515 104l-4 4M515 113l-4 4M515 122l-4 4M515 131l-4 4M515 140l-4 4M515 149l-4 4M515 158l-4 4M153 170h.1M153 167l3 3"/>
<path d="M153 166h.1M154 162v1M154 166l4 4M155 162l-2 2M157 166l4 4M158 166l-4 4M158 162l4 3M159 166l4 4M160 162l-7 7M162 166l4 4M163 166l-4 4M163 162l4 4"/>
<path d="M164 166l4 4M165 162l-8 8M167 166l3 3-1 1M168 166l-4 4M169 166l1 1M170 162l-8 8M170 167l-3 3M170 164l2 2M173 162l1 1M173 167l2 1M175 162l-4 4M175 166l1 2"/>
<path d="M175 166l-2 2M176 166l2 2M177 166l-2 2M178 162l3 3M178 166h.1M178 166l-1 2M179 162l-4 4M183 162l4 4M184 162l-4 4M189 162l-4 4M190 164l2 2M193 162l1 1"/>
<path d="M194 162l-4 4M198 162l3 3M199 162l-4 4M203 162l4 4M204 162l-4 4M209 162l-4 4M210 164l2 2M213 162v1M214 162l-4 4M217 162l4 3M219 162l-4 4M222 162l4 4"/>
<path d="M224 162l-4 4M229 162l-4 4M229 164l2 2M232 162l1 1M234 162l-4 4M237 162l3 3M238 162l-4 4M242 162l4 4M243 162l-4 4M248 162l-4 4M249 164l2 2M252 162l1 1"/>
<path d="M253 162l-4 4M257 162l3 3M258 162l-4 4M262 162l4 4M263 162l-4 4M268 162l-4 4M269 164l2 2M272 162v1M273 162l-4 4M276 162l4 3M278 162l-4 4M281 162l4 4"/>
<path d="M283 162l-4 4M288 162l-4 4M288 164l2 2M291 162l1 1M292 162l-3 4M296 162l3 3M297 162l-4 4M301 162l4 4M302 162l-4 4M307 162l-4 4M308 164l2 2M311 162l1 1"/>
<path d="M312 162l-4 4M316 162l3 3M317 162l-4 4M321 162l4 4M322 162l-4 4M327 162l-4 4M327 164l3 2M331 162v1M332 162l-4 4M335 162l4 3M337 162l-4 4M340 162l4 4"/>
<path d="M342 162l-4 4M347 162l-4 4M347 164l2 2M350 162l1 1M351 162l-3 4M355 162l3 3M356 162l-4 4M360 162l4 4M361 162l-4 4M365 169v1M365 167l3 3M365 166v1"/>
<path d="M366 162l-4 4M366 166l4 4M367 164l6 6M368 166l-3 3M370 162l1 1M370 166l-4 4M371 162l-4 4M371 166l4 4M372 166l-3 4M374 166l4 4M375 162l3 3M375 166l-4 4"/>
<path d="M376 162l-4 4M376 166l4 4M377 166l-3 4M379 166l3 3M380 162l2 2M380 166l-4 4M381 162l-4 4M381 166l1 1M382 167l-4 3M382 169l-1 1M515 167l-4 4M515 176l-4 4"/>
<path d="M515 185l-4 4M515 194l-4 4M515 202l-4 4M515 211l-4 4M515 220l-4 4M515 229l-4 4M515 238l-4 4M515 247l-4 4M515 256l-4 4M515 265l-4 4M515 274l-4 4M515 283l-4 4"/>
<path d="M515 292l-4 4M515 301l-4 4M515 310l-4 4M515 319l-4 4M515 328l-4 4M515 337l-4 4M515 346l-4 3M515 354l-4 4M515 363l-4 4M515 372l-4 4M515 381l-4 4M515 390l-4 4"/>
<path d="M515 399l-4 4M515 408l-4 4M515 417l-4 4M515 426l-4 4M515 435l-4 4M515 444l-4 4"/>
</g>
<!-- layer: TOS_S1 -->
<g fill="#000" stroke="#000" stroke-width=".6">
<path d="M514 325v1z"/>
<path d="M208 71h1zM208 71h1zM208 71h1z"/>
<path d="M208 70l1 1zM208 70l1 1zM208 70l1 1z"/>
<path d="M208 71h1zM208 71h1zM208 71h1z"/>
<path d="M209 70v1zM208 70l1 1zM208 70l1 1z"/>
<path d="M209 71v1zM209 71v1z"/>
<path d="M209 70v1zM209 70v1zM209 70v1z"/>
<path d="M209 71v1zM209 71v1zM209 71h1z"/>
<path d="M209 70v1zM209 70v1zM209 70v1z"/>
<path d="M209 71h1zM209 71h1zM209 71h1z"/>
<path d="M210 70l-1 1zM209 70v1zM209 70v1z"/>
<path d="M209 71h1zM209 71h1zM209 71h1z"/>
<path d="M209 71l1-1zM210 70l-1 1zM210 70l-1 1z"/>
<path d="M209 71h1zM209 71h1zM209 71h1z"/>
<path d="M209 71l1-1zM209 71l1-1zM209 71l1-1z"/>
<path d="M500 78h1zM500 78h1zM500 78h1z"/>
<path d="M500 78h1zM500 78h1zM500 78h1z"/>
<path d="M500 78h1zM500 78h1zM500 79l1-1z"/>
<path d="M500 77l1 1zM500 77l1 1zM500 77l1 1z"/>
<path d="M501 78l-1 1zM501 78l-1 1z"/>
<path d="M501 78v1zM501 78v1zM501 78v1z"/>
<path d="M500 77l1 1zM500 77l1 1zM500 77l1 1z"/>
<path d="M501 78v1zM501 78v1zM501 78v1z"/>
<path d="M501 77v1zM501 77v1zM501 77v1z"/>
<path d="M501 78v1zM501 78v1zM501 78l1 1z"/>
<path d="M501 77v1zM501 77v1zM501 77v1z"/>
<path d="M501 78h1zM501 78h1zM501 78h1z"/>
<path d="M501 78l1-1zM502 77l-1 1zM501 77v1z"/>
<path d="M501 78h1zM501 78h1zM501 78h1z"/>
<path d="M501 78h1zM501 78l1-1zM501 78l1-1z"/>
<path d="M50 87h1zM50 87h1zM50 87h1z"/>
<path d="M50 87h1zM50 87h1zM50 87h1z"/>
<path d="M50 87h1zM50 88l1-1zM51 87v1z"/>
<path d="M50 86l1 1zM50 86l1 1zM50 86l1 1z"/>
<path d="M51 87v1zM51 87v1zM51 87v1z"/>
<path d="M51 86v1zM51 86v1zM50 86l1 1z"/>
<path d="M51 87v1zM51 87v1zM51 87v1z"/>
<path d="M51 86v1zM51 86v1zM51 86v1z"/>
<path d="M51 87v1zM51 87l1 1z"/>
<path d="M52 86l-1 1zM51 86v1zM51 86v1z"/>
<path d="M51 87l1 1zM51 87l1 1zM51 87l1 1z"/>
<path d="M52 86l-1 1zM52 86l-1 1zM52 86l-1 1z"/>
<path d="M51 87h1zM51 87h1zM51 87h1z"/>
<path d="M51 87h1zM51 87h1zM51 87l1-1z"/>
<path d="M51 87h1zM51 87h1zM51 87h1z"/>
<path d="M472 86h1zM472 86h1zM472 86h1z"/>
<path d="M472 85l1 1zM472 85l1 1zM472 86h1z"/>
<path d="M472 86h1zM472 86h1zM473 86h-1z"/>
<path d="M472 85l1 1zM472 85l1 1zM472 85l1 1z"/>
<path d="M473 86h-1zM473 86l-1 1zM473 86v1z"/>
<path d="M472 85l1 1zM472 85l1 1zM472 85l1 1z"/>
<path d="M473 86v1zM473 86v1zM473 86v1z"/>
<path d="M472 85l1 1zM472 85l1 1zM472 85l1 1z"/>
<path d="M473 85v1zM473 85v1zM473 85v1z"/>
<path d="M473 85v1zM473 85v1zM473 85v1z"/>
<path d="M473 86h1zM473 86h1zM473 86h1z"/>
<path d="M473 86l1-1zM473 86v-1zM473 86v-1z"/>
<path d="M473 86h1zM473 86h1zM473 86l1-1z"/>
<path d="M317 166h1zM317 166h1zM317 166h1z"/>
<path d="M317 166h1zM317 166h1zM317 166h1z"/>
<path d="M317 167l1-1zM317 167l1-1zM317 167l1-1z"/>
<path d="M317 165l1 1zM317 165l1 1zM317 166h1z"/>
<path d="M318 166v1zM318 166v1zM318 166v1z"/>
<path d="M318 165v1zM317 165l1 1zM317 165l1 1z"/>
<path d="M318 166v1zM318 166v1zM318 166v1z"/>
<path d="M318 165v1zM318 165v1z"/>
<path d="M318 166v1zM318 166v1zM318 166v1z"/>
<path d="M318 165v1zM318 165v1zM318 165v1z"/>
<path d="M318 166l1 1zM318 166l1 1zM318 166l1 1z"/>
<path d="M319 165l-1 1zM319 165l-1 1zM318 165v1z"/>
<path d="M318 166l1 1zM318 166h1zM318 166h1z"/>
<path d="M318 166h1zM318 166h1zM318 166h1z"/>
<path d="M318 166h1zM318 166h1zM318 166h1z"/>
<path d="M513 325h1zM513 325h1zM513 325h1z"/>
<path d="M513 325h1zM513 325h1zM513 326l1-1z"/>
<path d="M513 325h1zM513 325h1zM513 325h1z"/>
<path d="M513 326l1-1zM514 325l-1 1zM514 325l-1 1z"/>
<path d="M513 324l1 1zM513 324l1 1zM513 324l1 1z"/>
<path d="M514 325l-1 1zM514 325l-1 1zM514 325l-1 1z"/>
<path d="M513 324l1 1zM513 324l1 1z"/>
<path d="M514 325v1zM514 325v1zM514 325v1z"/>
<path d="M513 324l1 1zM513 324l1 1zM513 324l1 1z"/>
<path d="M514 325v1zM514 325v1zM514 325v1z"/>
<path d="M514 324v1zM514 324v1zM514 324v1z"/>
<path d="M514 325v-1zM514 324v1zM514 324v1z"/>
<path d="M514 325h1zM514 325h1zM514 325h1z"/>
<path d="M514 325h1zM514 325v-1z"/>
<path d="M102 408h1zM102 408h1zM102 408h1z"/>
<path d="M102 408h1zM102 408h1zM102 408h1z"/>
<path d="M102 407l1 1zM102 407l1 1zM102 407l1 1z"/>
<path d="M102 408h1zM103 408h-1zM103 408l-1 1z"/>
<path d="M102 407l1 1zM102 407l1 1z"/>
<path d="M103 408l-1 1zM103 408v1zM103 408v1z"/>
<path d="M103 407v1zM102 407l1 1zM102 407l1 1z"/>
<path d="M103 408v1zM103 408v1zM103 408v1z"/>
<path d="M103 407v1zM103 407v1zM103 407v1z"/>
<path d="M103 408v1zM103 408v1zM103 408v1z"/>
<path d="M103 407v1zM103 407v1zM103 407v1z"/>
<path d="M103 408h1zM103 408h1zM103 408h1z"/>
<path d="M103 408l1-1zM104 407l-1 1zM103 407v1z"/>
<path d="M103 408h1zM103 408h1zM103 408h1z"/>
<path d="M103 408l1-1zM103 408l1-1zM103 408l1-1z"/>
<path d="M442 420h1zM442 420h1zM442 420h1z"/>
<path d="M442 419l1 1zM442 419l1 1zM442 419l1 1z"/>
<path d="M443 419v1zM443 419v1zM443 419v1z"/>
<path d="M443 419v1zM443 419v1z"/>
<path d="M444 419l-1 1zM443 419v1zM443 419v1z"/>
<path d="M444 419l-1 1zM444 419l-1 1zM444 419l-1 1z"/>
<path d="M443 420h1zM443 420h1zM443 420h1z"/>
<path d="M442 420h1zM442 420h1zM442 420h1z"/>
<path d="M442 420h1zM442 421l1-1zM442 421l1-1z"/>
<path d="M443 420v1zM443 420v1zM443 420v1z"/>
<path d="M443 420v1zM443 420v1zM443 420v1z"/>
<path d="M443 420v1zM443 420l1 1zM443 420l1 1z"/>
<path d="M443 420l1 1zM443 420l1 1zM443 420l1 1z"/>
<path d="M443 420l1 1zM443 420h1zM443 420h1z"/>
<path d="M443 420h1zM443 420h1zM443 420h1z"/>
</g>
<!-- layer: 0 -->
<g fill="none" stroke="#000" stroke-width=".6">
<path d="M127 46h-25l-15 26M247 47h-27l-11 24M392 48l-21 18M72 64h-35l14 23M88 68l-1 4 3-3M91 80l24 9M96 73l-2 4 4-3M124 64h-19l-11 13M373 63l-2 3 3-2M374 80l18 18h20M416 74l12 6M425 78l3 2-4-1"/>
<path d="M429 71l1 4-2-3M446 63h-20l4 12M494 65h-35l14 21M544 65h-38l-5 13M94 80h-3l3 2M377 82l-3-2 2 3M527 86l-18 21M347 112l-1 4 3-3M379 102h-24l-9 14M511 104l-2 3 3-3M190 149l-21 18M342 147l23 15"/>
<path d="M362 159l3 3-3-1M171 164l-2 3 3-2M194 173l13 21h18M197 176l-3-3 2 4M279 173l13 21h18M282 176l-3-3 2 4M318 166l11 33h48M383 175l12 21h18M385 179l-2-4 1 4M182 239h-59l-33 42M245 239l14 41M313 237l16 44"/>
<path d="M247 242l-2-3 1 4M315 241l-2-4 1 4M92 277l-2 4 3-3M99 285l24 27h19M103 288l-4-3 3 4M521 285l15 17h22M525 287l-4-2 3 3M514 325l24 33h129M103 408l40 28h39M443 420l15 62h38M99 457l24 26h19M103 459l-4-2 3 3"/>
<path d="M429 460l-17 23h-19M510 447l13 17M513 449l-3-2 2 3M426 463l3-3-2 3"/>
</g>
<!-- layer: TOS_M1 -->
<g fill="none" stroke="#000" stroke-width=".6">
<circle cx="399" cy="42" r="10"/>
<circle cx="407" cy="70" r="10"/>
<circle cx="534" cy="78" r="10"/>
<circle cx="125" cy="92" r="10"/>
<circle cx="508" cy="108" r="2.2"/>
<circle cx="197" cy="142" r="10"/>
<circle cx="217" cy="142" r="10"/>
<circle cx="237" cy="142" r="10"/>
<circle cx="294" cy="142" r="10"/>
<circle cx="314" cy="142" r="10"/>
<circle cx="334" cy="142" r="10"/>
<circle cx="508" cy="255" r="2.2"/>
<circle cx="262" cy="290" r="10"/>
<circle cx="333" cy="290" r="10"/>
<circle cx="508" cy="388" r="2.2"/>
<circle cx="530" cy="472" r="10"/>
</g>
<!-- layer: TOS_K1 -->
<path d="M574 435h233M574 437h233" fill="none" stroke="#000" stroke-width=".6"/>
<!-- layer: moji -->
<path d="M563 425l8 16h-17z" fill="none" stroke="#000" stroke-width=".6"/>
<text font-size="17.4" x="690" y="565">H524U10002</text>
<g font-size="11.6">
<text x="105" y="43">N部</text>
<text x="224" y="44">鴨居</text>
<text x="40" y="62">戸当り</text>
<text x="106" y="62">A部</text>
<text x="426" y="61">A部</text>
<text x="463" y="63">戸当り</text>
<text x="510" y="62">中縦枠</text>
<text x="354" y="99">巾木</text>
<text x="393" y="96">G部</text>
<text x="209" y="192">P部</text>
<text x="292" y="192">B部</text>
<text x="333" y="197">上レール</text>
<text x="397" y="194">P部</text>
<text x="123" y="236">引戸錠受け</text>
<text x="538" y="299">E部</text>
<text x="124" y="310">C部</text>
<text x="542" y="355">モヘア/調整モヘアベース</text>
<text x="149" y="433">縦枠</text>
<text x="560" y="439">1</text>
<text x="392" y="479">M部</text>
<text x="462" y="479">小縦枠</text>
<text x="123" y="482">M部</text>
<text x="60" y="510">注）1.アッセンブリ図番及び部品番号は最終枝番を使用のこと。</text>
<text x="79" y="525">2.下枠についてはH524U10001を参照のこと。</text>
<text x="667" y="547">枠 Wモーション アッセンブリ図</text>
</g>
<g font-size="10.1">
<text x="397" y="45">4</text>
<text x="405" y="74">8</text>
<text x="531" y="82">6</text>
<text x="122" y="96">5</text>
<text x="194" y="145">1</text>
<text x="215" y="145">2</text>
<text x="235" y="145">3</text>
<text x="291" y="145">1</text>
<text x="311" y="145">2</text>
<text x="332" y="145">3</text>
<text x="259" y="293">9</text>
<text x="328" y="293">10</text>
<text x="527" y="475">7</text>
</g>
<g font-size="9.3">
<text x="456" y="534">20/08/28</text>
<text x="484" y="534">張暁翠</text>
<text x="520" y="535">TJ-1906 ﾗﾍﾞﾙ削除</text>
<text x="456" y="549">18/01/26</text>
<text x="484" y="550">高薇薇</text>
<text x="520" y="550">TJ-0695 新規出図</text>
</g>
<g font-size="8.7">
<text x="547" y="25">番号</text>
<text x="583" y="25">部品名</text>
<text x="629" y="25">枠区分</text>
<text x="661" y="25">員数</text>
<text x="690" y="25">基本寸法</text>
<text x="734" y="25">切断寸法</text>
<text x="772" y="25">部品コード</text>
<text x="553" y="35">1</text>
<text x="567" y="35">Sソフトモーション用ストライカ</text>
<text x="629" y="35">三方枠</text>
<text x="666" y="35">2</text>
<text x="702" y="35">-</text>
<text x="746" y="35">-</text>
<text x="776" y="35">MDV589</text>
<text x="553" y="45">2</text>
<text x="574" y="45">ストライカ取付けねじ</text>
<text x="629" y="45">三方枠</text>
<text x="666" y="45">4</text>
<text x="702" y="45">-</text>
<text x="746" y="45">-</text>
<text x="776" y="45">MDV193</text>
<text x="553" y="55">3</text>
<text x="567" y="55">鬼目ナット（ブレーキ取付用）</text>
<text x="629" y="55">三方枠</text>
<text x="666" y="55">4</text>
<text x="702" y="55">-</text>
<text x="746" y="55">-</text>
<text x="776" y="55">MDT955</text>
<text x="553" y="65">4</text>
<text x="580" y="65">ジョイント金具</text>
<text x="629" y="65">三方枠</text>
<text x="666" y="65">4</text>
<text x="702" y="65">-</text>
<text x="746" y="65">-</text>
<text x="776" y="65">MDQ703</text>
<text x="553" y="75">5</text>
<text x="574" y="75">縦枠上部スペーサー</text>
<text x="629" y="75">三方枠</text>
<text x="666" y="75">1</text>
<text x="702" y="75">-</text>
<text x="746" y="75">-</text>
<text x="773" y="75">MEACC428</text>
<text x="553" y="85">6</text>
<text x="579" y="85">モヘア調整カム</text>
<text x="629" y="85">三方枠</text>
<text x="666" y="85">3</text>
<text x="702" y="85">-</text>
<text x="746" y="85">-</text>
<text x="773" y="85">MDV□531</text>
<text x="553" y="95">7</text>
<text x="576" y="95">中縦枠下部ピース</text>
<text x="629" y="95">三方枠</text>
<text x="666" y="95">1</text>
<text x="702" y="95">-</text>
<text x="746" y="95">-</text>
<text x="773" y="95">MDVD570</text>
<text x="553" y="105">8</text>
<text x="572" y="105">小縦枠上部スペーサー</text>
<text x="629" y="105">三方枠</text>
<text x="666" y="105">1</text>
<text x="702" y="105">-</text>
<text x="746" y="105">-</text>
<text x="773" y="105">MEACC428</text>
<text x="553" y="115">9</text>
<text x="582" y="115">部品セット</text>
<text x="629" y="115">三方枠</text>
<text x="666" y="115">1</text>
<text x="702" y="115">-</text>
<text x="746" y="115">-</text>
<text x="776" y="115">MZA674</text>
<text x="551" y="125">10</text>
<text x="586" y="125">取説</text>
<text x="629" y="125">三方枠</text>
<text x="666" y="125">1</text>
<text x="702" y="125">-</text>
<text x="746" y="125">-</text>
<text x="776" y="125">MAN626</text>
<text x="696" y="243">□：部品色展開表</text>
<text x="756" y="243">△：部品色展開表</text>
<text x="691" y="255">製品色</text>
<text x="721" y="255">部品色</text>
<text x="751" y="255">製品色</text>
<text x="781" y="255">部品色</text>
<text x="698" y="265">DD</text>
<text x="731" y="265">D</text>
<text x="758" y="265">DD</text>
<text x="791" y="265">D</text>
<text x="698" y="275">MM</text>
<text x="731" y="275">M</text>
<text x="757" y="275">MM</text>
<text x="790" y="275">M</text>
<text x="699" y="285">LL</text>
<text x="731" y="285">L</text>
<text x="759" y="285">LL</text>
<text x="791" y="285">L</text>
<text x="699" y="295">PP</text>
<text x="731" y="295">P</text>
<text x="758" y="295">PP</text>
<text x="791" y="295">P</text>
<text x="698" y="305">WA</text>
<text x="731" y="305">Y</text>
<text x="758" y="305">WA</text>
<text x="788" y="305">WA</text>
<text x="699" y="315">YY</text>
<text x="731" y="315">Y</text>
<text x="759" y="315">YY</text>
<text x="791" y="315">Y</text>
<text x="567" y="385">※各部詳細に関しては、下記に示す図面を参照のこと。</text>
<text x="663" y="399">項目</text>
<text x="777" y="399">図番</text>
<text x="572" y="409">A,M</text>
<text x="586" y="409">枠 縦枠/小縦枠スペーサー取付要領図</text>
<text x="763" y="409">H310U10022</text>
<text x="575" y="419">B</text>
<text x="586" y="419">枠 ﾛｯﾄ№ﾗﾍﾞﾙ貼付要領図</text>
<text x="763" y="419">H310U10034</text>
<text x="575" y="429">C</text>
<text x="586" y="429">枠 引戸錠受け 取付要領図</text>
<text x="763" y="429">H310U10024</text>
<text x="575" y="439">D</text>
<text x="586" y="439">枠 建て付け注意ラベル貼付要領図</text>
<text x="763" y="440">H310U10025</text>
<text x="576" y="450">E</text>
<text x="586" y="449">枠 調整モヘア取付要領図</text>
<text x="763" y="449">H310U10026</text>
<text x="575" y="459">P</text>
<text x="586" y="459">枠 Wソフトモーション部品取付/注意ラベル貼付要領図</text>
<text x="763" y="459">H310U10032</text>
<text x="575" y="469">G</text>
<text x="585" y="469">枠</text>
<text x="595" y="469">ｼﾞｮｲﾝﾄ</text>
<text x="620" y="469">金具 埋込要領図</text>
<text x="763" y="468">H310U10028</text>
<text x="575" y="479">N</text>
<text x="586" y="479">枠 縦枠スタンプ押印要領図</text>
<text x="764" y="478">H310U10031</text>
<text x="624" y="522">18/01/05</text>
<text x="427" y="537">1</text>
<text x="667" y="537">H524 18EH 室内引戸 Vレール方式</text>
</g>
<g font-size="7.2">
<text x="668" y="521">黒石</text>
<text x="688" y="576">承認日：2020/08/28</text>
</g>
<g font-size="5.8">
<text x="723" y="521">崔国栄</text>
<text x="788" y="521">高薇薇</text>
</g>
<text font-size="4.9" x="698" y="521">水谷智臣</text>
<g font-size="4.3">
<text x="756" y="518">服部菜津</text>
<text x="763" y="523">美</text>
<text x="438" y="537">-1</text>
</g>
</svg>
